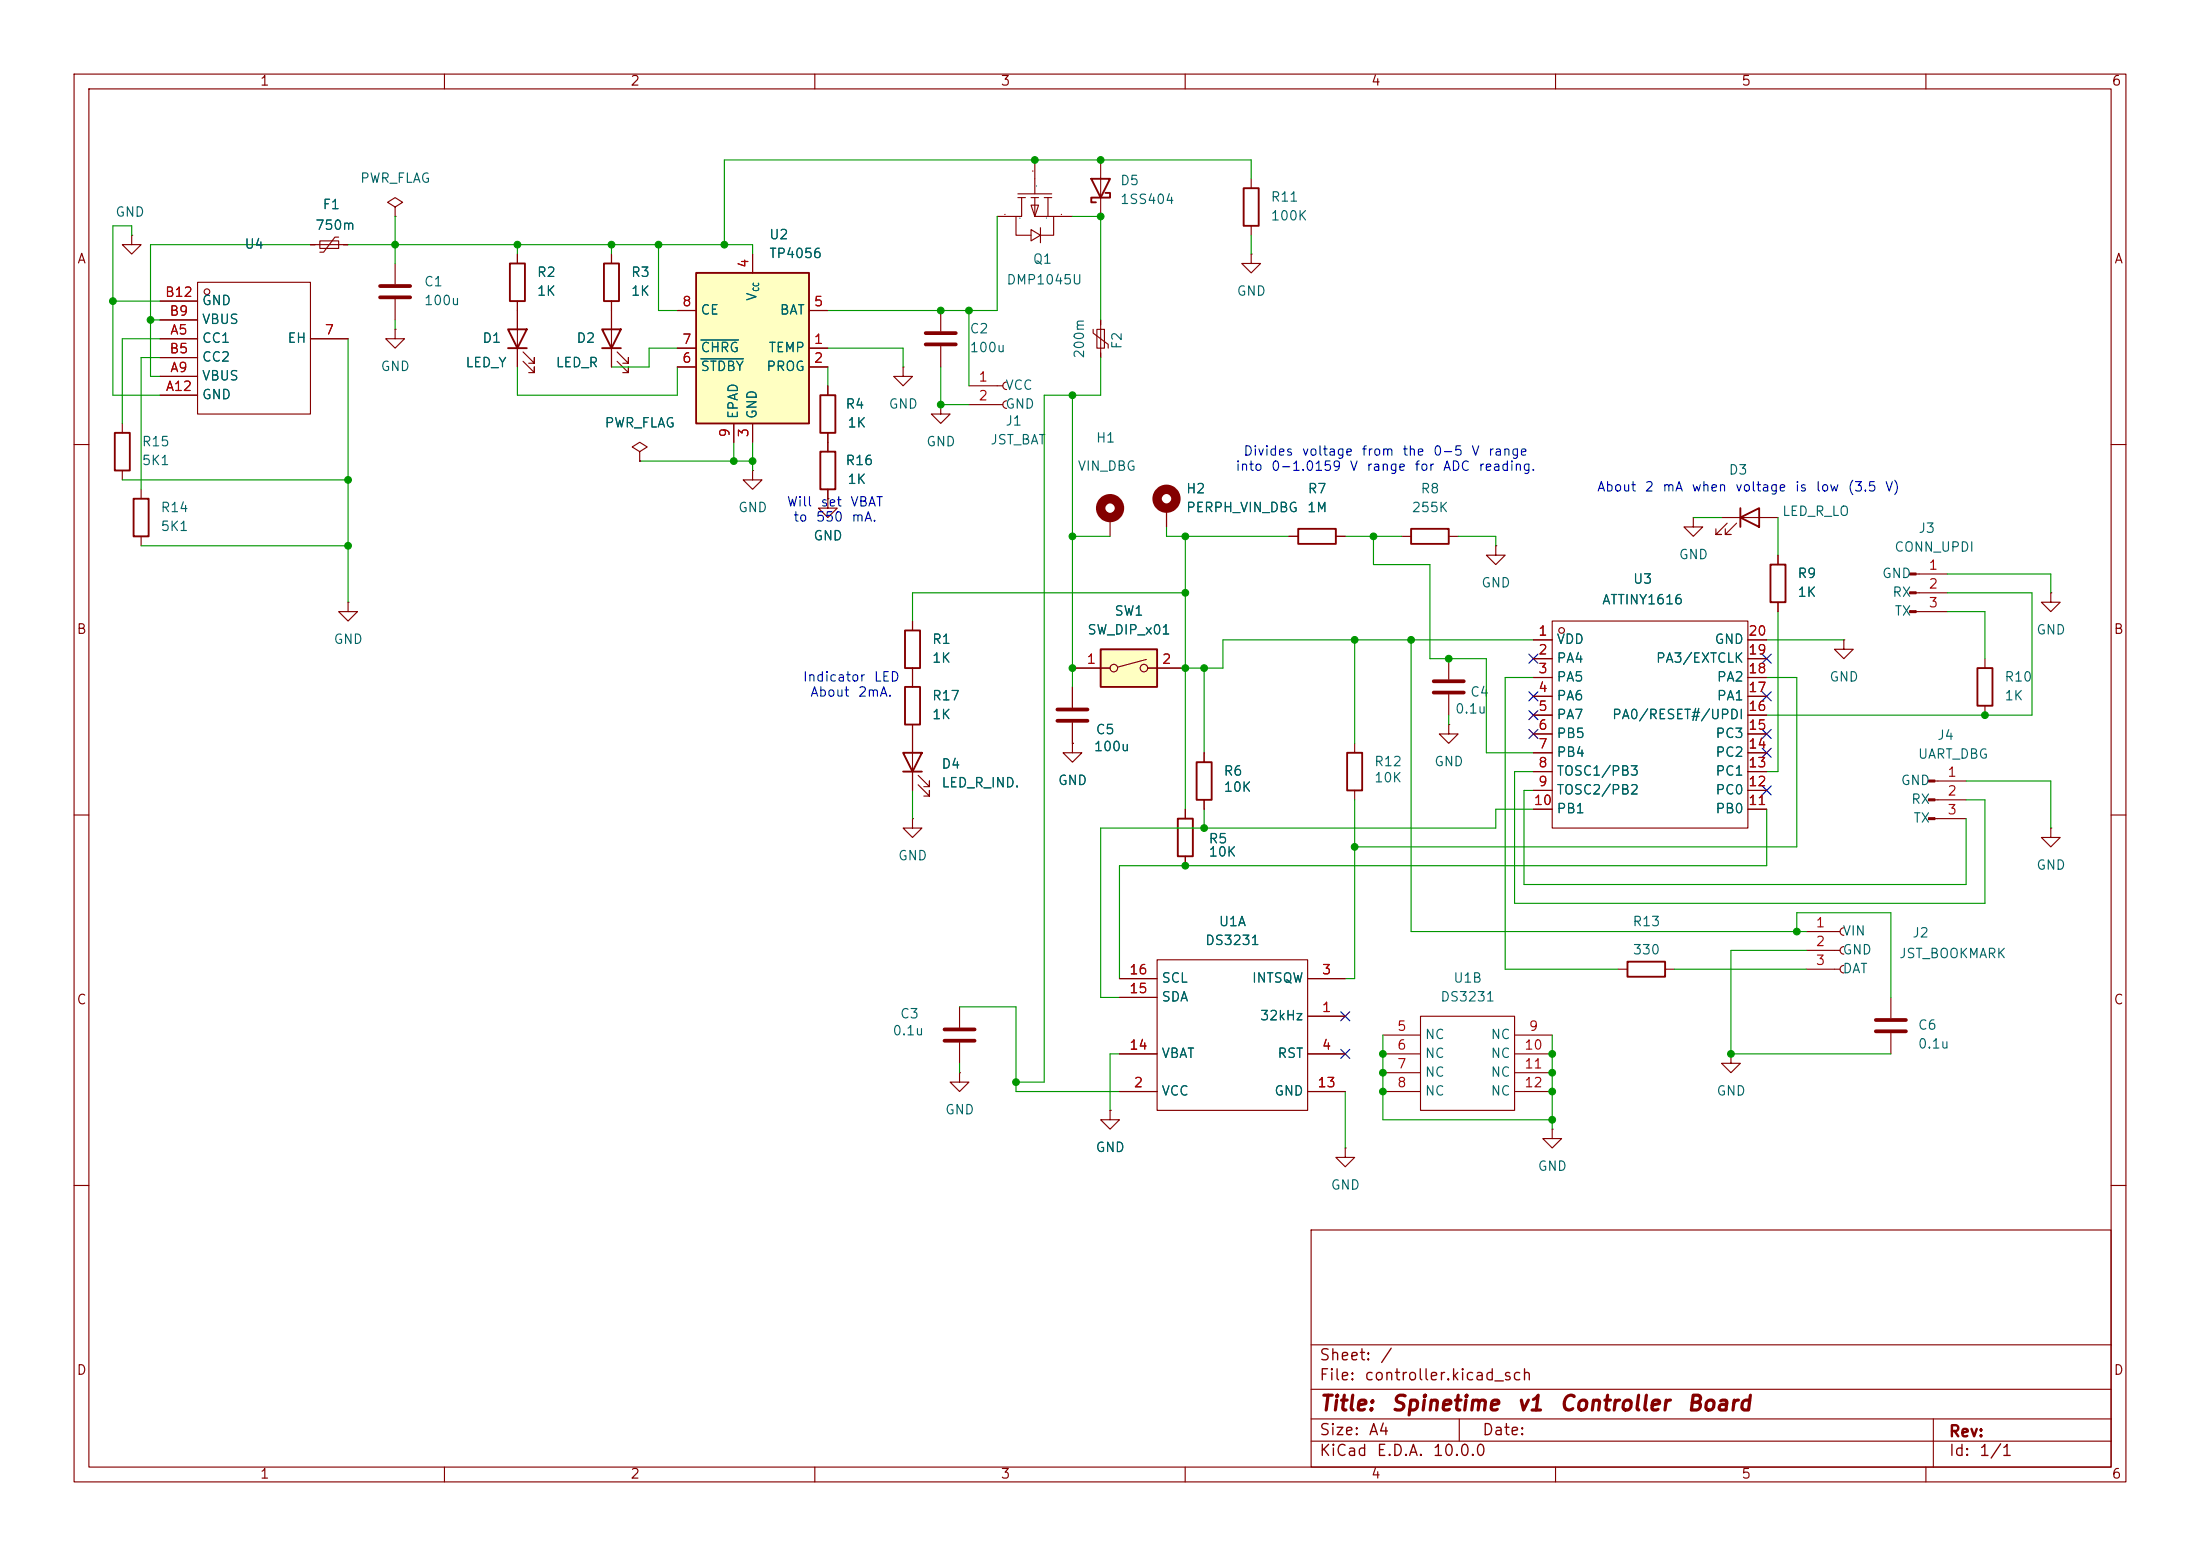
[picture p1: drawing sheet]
<svg xmlns="http://www.w3.org/2000/svg" width="297mm" height="210mm" viewBox="0 0 297 210" stroke-linecap="round" stroke-linejoin="round" font-family="sans-serif">
<g fill="none" stroke="#840000" stroke-width=".15">
<path d="M10 10h277v190h-277zM12 12h273v186h-273zM60 10v2M110 10v2M160 10v2M210 10v2M260 10v2M127 54.6v1.3h1.3l-1.3 1.3-1.3-1.3h1.3M127 54.6h.1M10 60h2M285 60h2M10 110h2"/>
<path d="M285 110h2M10 160h2M177 166h108v32h-108zM285 160h2M60 198v2M110 198v2M160 198v2M177 194.5h108M177 191.5h108M177 187.5h108M177 181.5h108M197 191.5v3"/>
<path d="M210 198v2M260 198v2M261 191.5v6.5"/>
</g>
<path d="M94 36.8h15.2v20.4h-15.2z" fill="#ffffc2"/>
<path d="M94 36.8h15.2v20.4h-15.2z" fill="none" stroke="#840000" stroke-width=".25"/>
<path d="M101.6 34.3v2.5M91.4 47h2.6M91.4 49.5h2.6M91.4 41.9h2.6M99.1 57.2v2.5M101.6 57.2v2.5M109.2 47h2.6M109.2 49.5h2.6M109.2 41.9h2.6M157.5 68.6v2.5M149.9 149.9v1.2h1.2l-1.2 1.3-1.3-1.3h1.3M149.9 149.9h.1" fill="none" stroke="#840000" stroke-width=".15"/>
<path d="M94.6 48.4h5.8M94.6 45.9h5.1" fill="none" stroke="#006464" stroke-width=".15"/>
<circle cx="157.5" cy="67.3" r="1.27" fill="none" stroke="#840000" stroke-width="1.3"/>
<path d="M148.6 87.6h7.6v5.1h-7.6z" fill="#ffffc2"/>
<g fill="none" stroke="#840000" stroke-width=".15">
<path d="M17.8 31.8v1.2h1.2l-1.2 1.3-1.3-1.3h1.3M17.8 31.8h.1M26.7 38.1h15.2v17.8h-15.2zM41.9 33h5.1M43.2 32.5h2.5v1h-2.5zM45.7 32h-.5l-1.5 2h-.5M53.3 27.9l1.1-.6-1.1-.6-1 .6 1 .6v1.3M53.3 29.2h.1M53.3 35.6v2.8M69.8 34.3v1.3M82.5 34.3v1.3M101.6 34.3v2.5"/>
<path d="M134.6 29.2h2.6M137.4 26.2h4.6M137.4 26.7h1M137.9 26.7v2.5h-.7v2.6h2M139.2 27.7h1l-.5 1.5zM139.2 31l1.3 .8-1.3 .7zM139.2 26.7h1M139.7 26.7v2.5h2.5v2.6h-1.7M139.7 21.6v4.6M140.5 30.7v2.1M141 26.7h1M141.5 26.7v2.5"/>
<path d="M142.2 29.2h2.6M148.6 21.6v7.6M168.9 34.3v1.3h1.3l-1.3 1.2-1.3-1.2h1.3M168.9 34.3h.1M168.9 24.1v1.3M168.9 30.5v1.3M16.5 57.2v1.2M21.6 45.7h5.1M21.6 50.8h5.1M21.6 53.3h5.1M21.6 48.3h5.1M21.6 43.2h5.1"/>
<path d="M21.6 40.6h5.1M41.9 45.7h5.1M53.3 44.5v1.2h1.3l-1.3 1.3-1.2-1.3h1.2M53.3 44.5h.1M53.3 40.4v2.8M69.8 40.6v8.9M70.6 48.8l1.5 1.5v-.8v.8h-.7M70.6 47.5l1.5 1.5v-.7v.7h-.7M82.5 40.6v8.9M83.3 48.8l1.5 1.5v-.8v.8h-.7M83.3 47.5l1.5 1.5v-.7v.7h-.7M91.4 47h2.6"/>
<path d="M91.4 49.5h2.6M91.4 41.9h2.6M99.1 57.2v2.5M101.6 57.2v2.5M109.2 47h2.6M109.2 49.5h2.6M109.2 41.9h2.6M111.8 52.1v1.2M111.8 58.4v2.6M121.9 49.5v1.3h1.3l-1.3 1.3-1.3-1.3h1.3M121.9 49.5h.1M127 41.9v2.8"/>
<path d="M127 46.7v2.8M130.8 52.1h4.6M130.8 54.6h4.6M135.9 51.6a.51 .51 0 0 0-.5 .5 .51 .51 0 0 0 .5 .5M135.9 54.1a.51 .51 0 0 0-.5 .5 .51 .51 0 0 0 .5 .5M147.6 44.5v.5l2 1.5v.5M148.1 44.5h1v2.5h-1zM148.6 43.2v5.1M16.5 63.5v1.3M19 66v1.3M19 72.4v1.3M86.4 61l1-.7-1-.6-1.1 .6 1.1 .7v1.2"/>
<path d="M86.4 62.2h.1M101.6 63.5v1.3h1.3l-1.3 1.2-1.3-1.2h1.3M101.6 63.5h.1M111.8 67.3v1.3h1.2l-1.2 1.3-1.3-1.3h1.3M111.8 67.3h.1M111.8 66v1.3M149.9 69.9v2.5M157.5 68.6v2.5M174 72.4h1.3M180.3 72.4h1.3M189.2 72.4h1.3M195.6 72.4h1.2"/>
<path d="M201.9 73.7v1.2h1.3l-1.3 1.3-1.2-1.3h1.2M201.9 73.7h.1M228.6 69.9v1.2h1.3l-1.3 1.3-1.3-1.3h1.3M228.6 69.9h.1M232.4 69.9h7.6M233.2 70.6l-1.6 1.5h.8h-.8v-.7M234.4 70.6l-1.5 1.5h.8h-.8v-.7M240 74.9v1.3M258.7 77.5h4.2M47 81.3v1.3h1.3l-1.3 1.2-1.3-1.2h1.3M47 81.3h.1M123.2 83.8v1.3"/>
<path d="M123.2 90.2v2.5M123.2 97.8v8.9M144.8 90.2h5.1M144.8 92.7v2.8M144.8 97.5v2.8M154.8 89l-3.9 1M154.9 90.2h5.1M195.6 97.8v1.3h1.2l-1.2 1.2-1.3-1.2h1.3M195.6 97.8h.1M195.6 88.9v2.8M195.6 93.7v2.8M207 86.4h2.5"/>
<path d="M207 88.9h2.5M207 91.4h2.5M207 94h2.5M207 96.5h2.5M207 99.1h2.5M209.5 83.8h26.5v28h-26.5zM236 86.4h2.5M236 88.9h2.5M236 91.4h2.5M236 94h2.5M236 96.5h2.5M236 99.1h2.5"/>
<path d="M240 81.3v1.3M248.9 86.4v1.2h1.3l-1.3 1.3-1.3-1.3h1.3M248.9 86.4h.1M258.7 80h4.2M258.7 82.6h4.2M268 88.9v1.3M268 95.3v1.2M276.9 80v1.3h1.2l-1.2 1.3-1.3-1.3h1.3M276.9 80h.1M123.2 110.5v1.3h1.3l-1.3 1.2-1.3-1.2h1.3M123.2 110.5h.1M124 105.9l1.5 1.5v-.7v.7h-.8"/>
<path d="M124 104.6l1.5 1.6v-.8v.8h-.8M144.8 100.3v1.3h1.2l-1.2 1.3-1.3-1.3h1.3M144.8 100.3h.1M160 109.2v1.3M160 115.6v1.2M162.6 101.6v1.3M162.6 108v1.2M182.9 100.3v1.3M182.9 106.7v1.3M207 101.6h2.5M207 104.1h2.5M207 106.7h2.5"/>
<path d="M207 109.2h2.5M236 101.6h2.5M236 104.1h2.5M236 106.7h2.5M236 109.2h2.5M261.2 105.4h4.2M261.2 108h4.2M261.2 110.5h4.2M276.9 111.8v1.2h1.2l-1.2 1.3-1.3-1.3h1.3M276.9 111.8h.1M129.5 135.9v2.8M151.1 132.1h5.1"/>
<path d="M151.1 134.6h5.1M156.2 129.5h20.3v20.4h-20.3zM176.5 137.2h5.1M176.5 132.1h5.1M186.7 139.7h5.1M191.8 137.2h12.7v12.7h-12.7zM204.5 139.7h5M218.4 130.8h1.3M224.8 130.8h1.3M243.8 125.7h4.6M243.8 128.3h4.6M243.8 130.8h4.6"/>
<path d="M248.9 125.2a.51 .51 0 0 0-.5 .5 .51 .51 0 0 0 .5 .5M248.9 127.8a.51 .51 0 0 0-.5 .5 .51 .51 0 0 0 .5 .5M248.9 130.3a.51 .51 0 0 0-.5 .5 .51 .51 0 0 0 .5 .5M255.3 134.6v2.8M255.3 139.4v2.8M129.5 144.8v1.3h1.3l-1.3 1.2-1.2-1.2h1.2M129.5 144.8h.1M129.5 140.7v2.8M149.9 149.9h.1M151.1 142.2h5.1M151.1 147.3h5.1M176.5 142.2h5.1"/>
<path d="M176.5 147.3h5.1M181.6 154.9v1.3h1.3l-1.3 1.3-1.3-1.3h1.3M181.6 154.9h.1M186.7 142.2h5.1M186.7 144.8h5.1M186.7 147.3h5.1M204.5 142.2h5M204.5 144.8h5M204.5 147.3h5M209.5 152.4v1.3h1.3l-1.3 1.2-1.2-1.2h1.2M209.5 152.4h.1M233.7 142.2v1.3h1.2l-1.2 1.3-1.3-1.3h1.3"/>
<path d="M233.7 142.2h.1"/>
<circle cx="27.9" cy="39.4" r=".38"/>
<circle cx="150.4" cy="90.2" r=".51"/>
<circle cx="154.4" cy="90.2" r=".51"/>
<circle cx="210.8" cy="85.1" r=".38"/>
</g>
<g fill="none" stroke="#840000" stroke-width=".25">
<path d="M68.8 35.6h2.1v5h-2.1zM81.5 35.6h2.1v5h-2.1zM147.3 24.1h2.6l-1.3 2.6zM149.2 26h.7v.7h-2.6v.6h.7M167.9 25.4h2v5.1h-2zM15.5 58.4h2v5.1h-2zM68.6 44.5h2.5l-1.3 2.5zM68.6 47h2.5M81.3 44.5h2.5l-1.3 2.5zM81.3 47h2.5M110.7 53.3h2.1v5.1h-2.1zM18 67.3h2.1v5.1h-2.1z"/>
<path d="M110.7 61h2.1v5h-2.1zM175.3 71.4h5v2h-5zM190.5 71.4h5.1v2h-5.1zM234.9 69.9l2.6-1.3v2.5zM234.9 68.6v2.5M239 76.2h2v5.1h-2zM122.2 85.1h2v5.1h-2zM122.2 92.7h2v5.1h-2zM148.6 87.6h7.6v5.1h-7.6zM267 90.2h2v5.1h-2zM121.9 101.6h2.6l-1.3 2.5zM121.9 104.1h2.6"/>
<path d="M159 110.5h2v5.1h-2zM161.5 102.9h2.1v5.1h-2.1zM181.9 101.6h2v5.1h-2zM219.7 129.8h5.1v2h-5.1z"/>
</g>
<circle cx="149.9" cy="68.6" r="1.27" fill="none" stroke="#840000" stroke-width="1.3"/>
<path d="M51.3 38.6h4.1M51.3 40.1h4.1M125 45h4M125 46.5h4M142.7 95.8h4.1M142.7 97.3h4.1M193.5 91.9h4.1M193.5 93.5h4.1M127.5 138.9h4.1M253.2 137.7h4.1M253.2 139.2h4.1M127.5 140.5h4.1" fill="none" stroke="#840000" stroke-width=".51"/>
<g fill="#840000" stroke="#840000" stroke-width=".15">
<path d="M260.3 105.3h.9v.2h-.9z"/>
<path d="M260.3 107.8h.9v.3h-.9z"/>
<path d="M260.3 110.4h.9v.2h-.9z"/>
<path d="M257.8 77.3h.9v.3h-.9z"/>
<path d="M257.8 79.9h.9v.2h-.9z"/>
<path d="M257.8 82.4h.9v.3h-.9z"/>
</g>
<g fill="none" stroke="#009600" stroke-width=".15">
<path d="M17.8 31.8v-1.3h-2.6v22.8h6.4M41.9 33h-21.6v17.8h1.3M47 33h54.6v1.3M53.3 29.2v6.4M69.8 33v1.3M82.5 33v1.3M88.9 33v8.9h2.5M134.6 29.2v12.7h-22.8M144.8 29.2h3.8v14M168.9 24.1v-2.5h-71.1v11.4M168.9 31.8v2.5M15.2 40.6h6.4"/>
<path d="M20.3 43.2h1.3M21.6 48.3h-2.6v17.7M21.6 45.7h-5.1v11.5M47 45.7v35.6M53.3 43.2v1.3M69.8 49.5v3.8h21.6v-3.8M91.4 47h-3.8v2.5h-5.1M99.1 59.7v2.5M101.6 59.7v3.8M111.8 49.5v2.6M111.8 47h10.1v2.5M127 49.5v5.1h3.8"/>
<path d="M130.8 41.9v10.2M144.8 53.3v39.4M148.6 48.3v5h-7.6v92.8h-3.8M16.5 64.8h30.5M19 73.7h28M86.4 62.2h15.2M144.8 72.4h5.1M157.5 71.1v1.3h16.5M160 72.4v36.8M181.6 72.4h7.6M185.4 72.4v3.8h7.6v12.7h7.7v12.7h6.3M196.8 72.4h5.1v1.3"/>
<path d="M228.6 69.9h3.8M240 69.9v5M262.9 77.5h14v2.5M160 80h-36.8v3.8M162.6 90.2v11.4M182.9 86.4v13.9M190.5 86.4v39.3h53.3M195.6 96.5v1.3M207 91.4h-3.8v39.4h15.2M207 86.4h-41.9v3.8h-5.1M238.5 91.4h4.1v22.9h-59.7M238.5 86.4h10.4"/>
<path d="M240 82.6v21.5h-1.5M262.9 80h11.4v16.5h-35.8M262.9 82.6h5.1v6.3M123.2 106.7v3.8M162.6 109.2v2.6M182.9 108v24.1h-1.3M207 104.1h-2.5v17.8h63.5v-13.9h-2.6M207 109.2h-5.1v2.6h-53.3v22.8h2.5M207 106.7h-1.3v12.7h59.7v-8.9M238.5 109.2v7.6h-87.4v15.3M265.4 105.4h11.5v6.4M129.5 135.9h7.7v11.4h13.9"/>
<path d="M186.7 139.7v11.4h22.8M209.5 139.7v12.7M226.1 130.8h17.7M242.6 125.7v-2.5h12.7v11.4M243.8 128.3h-10.1v13.9h21.6M129.5 143.5v1.3M151.1 142.2h-1.2v7.7M181.6 147.3v7.6"/>
</g>
<g fill="none" stroke="#000084" stroke-width=".15">
<path d="M206.4 98.5l1.2 1.2M206.4 88.3l1.2 1.2M206.4 95.9l1.2 1.2M206.4 93.4l1.2 1.2M207.6 98.5l-1.2 1.2M207.6 88.3l-1.2 1.2M207.6 95.9l-1.2 1.2M207.6 93.4l-1.2 1.2M237.9 93.4l1.2 1.2M237.9 88.3l1.2 1.2M237.9 98.5l1.2 1.2M239.1 93.4l-1.2 1.2"/>
<path d="M239.1 88.3l-1.2 1.2M239.1 98.5l-1.2 1.2M237.9 106.1l1.2 1.2M237.9 101l1.2 1.2M239.1 106.1l-1.2 1.2M239.1 101l-1.2 1.2M181 136.6l1.2 1.2M182.2 136.6l-1.2 1.2M181 141.6l1.2 1.2M182.2 141.6l-1.2 1.2"/>
</g>
<path d="M94.6 48.4h5.8M94.6 45.9h5.1" fill="none" stroke="#006464" stroke-width=".15"/>
<g fill="#009600" stroke="#009600" stroke-width=".14">
<circle cx="139.7" cy="21.6" r=".46"/>
<circle cx="127" cy="41.9" r=".46"/>
<circle cx="130.8" cy="41.9" r=".46"/>
<circle cx="144.8" cy="53.3" r=".46"/>
<circle cx="97.8" cy="33" r=".46"/>
<circle cx="148.6" cy="29.2" r=".46"/>
<circle cx="148.6" cy="21.6" r=".46"/>
<circle cx="47" cy="64.8" r=".46"/>
<circle cx="47" cy="73.7" r=".46"/>
<circle cx="20.3" cy="43.2" r=".46"/>
<circle cx="15.2" cy="40.6" r=".46"/>
<circle cx="144.8" cy="72.4" r=".46"/>
<circle cx="160" cy="72.4" r=".46"/>
<circle cx="127" cy="54.6" r=".46"/>
<circle cx="99.1" cy="62.2" r=".46"/>
<circle cx="144.8" cy="90.2" r=".46"/>
<circle cx="160" cy="80" r=".46"/>
<circle cx="101.6" cy="62.2" r=".46"/>
<circle cx="69.8" cy="33" r=".46"/>
<circle cx="82.5" cy="33" r=".46"/>
<circle cx="88.9" cy="33" r=".46"/>
<circle cx="53.3" cy="33" r=".46"/>
<circle cx="182.9" cy="86.4" r=".46"/>
<circle cx="185.4" cy="72.4" r=".46"/>
<circle cx="195.6" cy="88.9" r=".46"/>
<circle cx="190.5" cy="86.4" r=".46"/>
<circle cx="160" cy="90.2" r=".46"/>
<circle cx="162.6" cy="90.2" r=".46"/>
<circle cx="209.5" cy="144.8" r=".46"/>
<circle cx="209.5" cy="142.2" r=".46"/>
<circle cx="209.5" cy="147.3" r=".46"/>
<circle cx="233.7" cy="142.2" r=".46"/>
<circle cx="242.6" cy="125.7" r=".46"/>
<circle cx="209.5" cy="151.1" r=".46"/>
<circle cx="186.7" cy="142.2" r=".46"/>
<circle cx="162.6" cy="111.8" r=".46"/>
<circle cx="160" cy="116.8" r=".46"/>
<circle cx="182.9" cy="114.3" r=".46"/>
<circle cx="186.7" cy="144.8" r=".46"/>
<circle cx="186.7" cy="147.3" r=".46"/>
<circle cx="137.2" cy="146.1" r=".46"/>
<circle cx="268" cy="96.5" r=".46"/>
</g>
<g font-size="2" fill="#840000">
<text x="178" y="190.9">Title:</text>
<text x="187.7" y="190.9">Spinetime</text>
<text x="204.6" y="190.9">v1</text>
<text x="210.4" y="190.9">Controller</text>
<text x="227.6" y="190.9">Board</text>
</g>
<g font-size="1.5" fill="#840000">
<text x="178" y="184">Sheet:</text>
<text x="186.2" y="184">/</text>
<text x="178" y="186.7">File:</text>
<text x="184.1" y="186.7">controller.kicad_sch</text>
<text x="178" y="196.9">KiCad</text>
<text x="178" y="194.1">Size:</text>
<text x="184.7" y="194.1">A4</text>
<text x="185.7" y="196.9">E.D.A.</text>
<text x="193.3" y="196.9">10.0.0</text>
<text x="200" y="194.1">Date:</text>
<text x="263" y="194.3">Rev:</text>
<text x="263" y="196.9">Id:</text>
<text x="267.1" y="196.9">1/1</text>
</g>
<g font-size="1.3" fill="#840000">
<text x="35" y="11.9">1</text>
<text x="85" y="11.9">2</text>
<text x="135" y="11.9">3</text>
<text x="185" y="11.9">4</text>
<text x="235" y="11.9">5</text>
<text x="285" y="11.9">6</text>
<text x="10.3" y="35.9">A</text>
<text x="285.3" y="35.9">A</text>
<text x="10.3" y="85.9">B</text>
<text x="285.3" y="85.9">B</text>
<text x="10.3" y="135.9">C</text>
<text x="285.3" y="135.9">C</text>
<text x="10.3" y="185.9">D</text>
<text x="285.3" y="185.9">D</text>
<text x="35" y="199.9">1</text>
<text x="85" y="199.9">2</text>
<text x="135" y="199.9">3</text>
<text x="185" y="199.9">4</text>
<text x="235" y="199.9">5</text>
<text x="285" y="199.9">6</text>
</g>
<g font-size="1.3" fill="#006464">
<text x="15.5" y="29.6">GND</text>
<text x="43.5" y="28.5">F1</text>
<text x="48.5" y="25">PWR_FLAG</text>
<text x="151.1" y="25.3">D5</text>
<text x="151.1" y="27.9">1SS404</text>
<text x="171.5" y="27.5">R11</text>
<text x="32.9" y="33.9">U4</text>
<text x="42.5" y="31.3">750m</text>
<text x="103.8" y="32.6">U2</text>
<text x="103.8" y="35.2">TP4056</text>
<text x="139.3" y="35.9">Q1</text>
<text x="171.5" y="30.1">100K</text>
<text x="27.2" y="41.5">GND</text>
<text x="57.2" y="39">C1</text>
<text x="57.2" y="41.5">100u</text>
<text x="72.4" y="37.7">R2</text>
<text x="72.4" y="40.2">1K</text>
<text x="85.1" y="37.7">R3</text>
<text x="85.1" y="40.2">1K</text>
<text x="102.5" y="40.7" transform="rotate(-90 102.5 40.7)">V</text>
<text x="135.8" y="38.7">DMP1045U</text>
<text x="166.9" y="40.2">GND</text>
<text x="27.2" y="46.6">CC1</text>
<text x="27.2" y="44">VBUS</text>
<text x="38.7" y="46.6">EH</text>
<text x="65" y="46.6">D1</text>
<text x="77.7" y="46.6">D2</text>
<text x="94.5" y="47.9">CHRG</text>
<text x="94.5" y="42.8">CE</text>
<text x="103.7" y="47.9">TEMP</text>
<text x="105.2" y="42.8">BAT</text>
<text x="130.8" y="45.3">C2</text>
<text x="130.8" y="47.9">100u</text>
<text x="151.7" y="47.2" transform="rotate(-90 151.7 47.2)">F2</text>
<text x="27.2" y="51.7">VBUS</text>
<text x="27.2" y="49.1">CC2</text>
<text x="51.3" y="50.4">GND</text>
<text x="62.7" y="49.9">LED_Y</text>
<text x="74.9" y="49.9">LED_R</text>
<text x="94.5" y="50.4">STDBY</text>
<text x="103.4" y="50.4">PROG</text>
<text x="135.6" y="52.9">VCC</text>
<text x="146.7" y="48.5" transform="rotate(-90 146.7 48.5)">200m</text>
<text x="27.2" y="54.2">GND</text>
<text x="81.5" y="58">PWR_FLAG</text>
<text x="99.9" y="56.6" transform="rotate(-90 99.9 56.6)">EPAD</text>
<text x="102.5" y="56.6" transform="rotate(-90 102.5 56.6)">GND</text>
<text x="114.1" y="55.5">R4</text>
<text x="114.3" y="58">1K</text>
<text x="119.9" y="55.5">GND</text>
<text x="135.6" y="55.5">GND</text>
<text x="135.6" y="57.8">J1</text>
<text x="19.1" y="60.6">R15</text>
<text x="19.1" y="63.1">5K1</text>
<text x="114.1" y="63.1">R16</text>
<text x="114.3" y="65.6">1K</text>
<text x="125" y="60.6">GND</text>
<text x="133.6" y="60.3">JST_BAT</text>
<text x="145.4" y="63.9">VIN_DBG</text>
<text x="147.9" y="60">H1</text>
<text x="233.3" y="64.4">D3</text>
<text x="21.6" y="69.4">R14</text>
<text x="21.6" y="72">5K1</text>
<text x="99.6" y="69.4">GND</text>
<text x="160" y="66.9">H2</text>
<text x="160" y="69.4">PERPH_VIN_DBG</text>
<text x="176.4" y="69.4">1M</text>
<text x="176.5" y="66.9">R7</text>
<text x="190.5" y="69.4">255K</text>
<text x="191.7" y="66.9">R8</text>
<text x="240.5" y="70">LED_R_LO</text>
<text x="109.7" y="73.3">GND</text>
<text x="226.6" y="75.8">GND</text>
<text x="255.7" y="74.8">CONN_UPDI</text>
<text x="258.9" y="72.2">J3</text>
<text x="150.4" y="83.4">SW1</text>
<text x="199.9" y="79.6">GND</text>
<text x="216.2" y="81.9">ATTINY1616</text>
<text x="220.4" y="79.1">U3</text>
<text x="242.6" y="78.3">R9</text>
<text x="242.6" y="80.9">1K</text>
<text x="254" y="78.3">GND</text>
<text x="255.4" y="80.9">RX</text>
<text x="255.7" y="83.4">TX</text>
<text x="45" y="87.2">GND</text>
<text x="125.7" y="87.2">R1</text>
<text x="125.7" y="89.8">1K</text>
<text x="146.7" y="86">SW_DIP_x01</text>
<text x="210.1" y="87.2">VDD</text>
<text x="210.1" y="89.8">PA4</text>
<text x="223.5" y="89.8">PA3/EXTCLK</text>
<text x="231.4" y="87.2">GND</text>
<text x="274.8" y="86">GND</text>
<text x="125.7" y="94.8">R17</text>
<text x="198.4" y="94.3">C4</text>
<text x="210.1" y="92.3">PA5</text>
<text x="210.1" y="94.8">PA6</text>
<text x="231.7" y="94.8">PA1</text>
<text x="231.7" y="92.3">PA2</text>
<text x="246.9" y="92.3">GND</text>
<text x="270.5" y="94.8">1K</text>
<text x="270.5" y="92.3">R10</text>
<text x="125.7" y="97.4">1K</text>
<text x="147.6" y="101.7">100u</text>
<text x="147.8" y="99.4">C5</text>
<text x="196.4" y="96.6">0.1u</text>
<text x="210.1" y="97.4">PA7</text>
<text x="210.1" y="99.9">PB5</text>
<text x="217.5" y="97.4">PA0/RESET#/UPDI</text>
<text x="231.5" y="99.9">PC3</text>
<text x="261.4" y="100.2">J4</text>
<text x="127" y="104.1">D4</text>
<text x="127" y="106.6">LED_R_IND.</text>
<text x="142.7" y="106.3">GND</text>
<text x="165.1" y="105">R6</text>
<text x="165.1" y="107.2">10K</text>
<text x="185.4" y="103.7">R12</text>
<text x="185.4" y="105.9">10K</text>
<text x="193.5" y="103.7">GND</text>
<text x="210.1" y="102.5">PB4</text>
<text x="210.1" y="105">TOSC1/PB3</text>
<text x="210.1" y="107.5">TOSC2/PB2</text>
<text x="231.5" y="107.5">PC0</text>
<text x="231.5" y="105">PC1</text>
<text x="231.5" y="102.5">PC2</text>
<text x="256.5" y="106.3">GND</text>
<text x="258.8" y="102.7">UART_DBG</text>
<text x="210.1" y="110.1">PB1</text>
<text x="231.5" y="110.1">PB0</text>
<text x="257.9" y="108.8">RX</text>
<text x="258.2" y="111.4">TX</text>
<text x="121.2" y="116.4">GND</text>
<text x="163.1" y="114.1">R5</text>
<text x="163.1" y="115.9">10K</text>
<text x="274.8" y="117.7">GND</text>
<text x="164.5" y="125.3">U1A</text>
<text x="220.3" y="125.3">R13</text>
<text x="162.6" y="127.9">DS3231</text>
<text x="220.3" y="129.1">330</text>
<text x="248.7" y="126.6">VIN</text>
<text x="248.7" y="129.1">GND</text>
<text x="248.7" y="131.7">DAT</text>
<text x="256.3" y="129.6">JST_BOOKMARK</text>
<text x="258.1" y="126.8">J2</text>
<text x="121.4" y="137.8">C3</text>
<text x="156.7" y="135.5">SDA</text>
<text x="156.7" y="132.9">SCL</text>
<text x="168.9" y="132.9">INTSQW</text>
<text x="194.4" y="135.5">DS3231</text>
<text x="196.1" y="132.9">U1B</text>
<text x="120.4" y="140.1">0.1u</text>
<text x="156.7" y="143.1">VBAT</text>
<text x="170" y="138">32kHz</text>
<text x="172.4" y="143.1">RST</text>
<text x="192.3" y="140.6">NC</text>
<text x="192.3" y="143.1">NC</text>
<text x="201.2" y="140.6">NC</text>
<text x="201.2" y="143.1">NC</text>
<text x="258.8" y="139.3">C6</text>
<text x="258.8" y="141.8">0.1u</text>
<text x="156.7" y="148.2">VCC</text>
<text x="171.9" y="148.2">GND</text>
<text x="192.3" y="145.6">NC</text>
<text x="192.3" y="148.2">NC</text>
<text x="201.2" y="145.6">NC</text>
<text x="201.2" y="148.2">NC</text>
<text x="231.6" y="148.2">GND</text>
<text x="127.5" y="150.7">GND</text>
<text x="147.8" y="155.8">GND</text>
<text x="179.6" y="160.9">GND</text>
<text x="207.5" y="158.3">GND</text>
</g>
<g font-size="1.3" fill="#a90000">
<text x="22.2" y="40.4">B12</text>
<text x="92" y="41.7">8</text>
<text x="101.3" y="36.3" transform="rotate(-90 101.3 36.3)">4</text>
<text x="109.8" y="41.7">5</text>
<text x="22.8" y="42.9">B9</text>
<text x="22.9" y="45.5">A5</text>
<text x="43.7" y="45.5">7</text>
<text x="92" y="46.7">7</text>
<text x="109.8" y="46.7">1</text>
<text x="22.3" y="53.1">A12</text>
<text x="22.8" y="48">B5</text>
<text x="22.9" y="50.5">A9</text>
<text x="92" y="49.3">6</text>
<text x="109.8" y="49.3">2</text>
<text x="132" y="51.8">1</text>
<text x="98.8" y="59.1" transform="rotate(-90 98.8 59.1)">9</text>
<text x="101.3" y="59.1" transform="rotate(-90 101.3 59.1)">3</text>
<text x="132" y="54.4">2</text>
<text x="260.3" y="77.2">1</text>
<text x="260.3" y="79.8">2</text>
<text x="260.3" y="82.3">3</text>
<text x="146.6" y="89.9">1</text>
<text x="156.8" y="89.9">2</text>
<text x="207.6" y="86.1">1</text>
<text x="207.6" y="88.6">2</text>
<text x="235.9" y="88.6">19</text>
<text x="235.9" y="86.1">20</text>
<text x="207.6" y="91.2">3</text>
<text x="207.6" y="93.7">4</text>
<text x="235.9" y="93.7">17</text>
<text x="235.9" y="91.2">18</text>
<text x="207.6" y="96.3">5</text>
<text x="207.6" y="98.8">6</text>
<text x="207.6" y="101.3">7</text>
<text x="235.9" y="101.3">14</text>
<text x="235.9" y="98.8">15</text>
<text x="235.9" y="96.3">16</text>
<text x="207.6" y="103.9">8</text>
<text x="207.6" y="106.4">9</text>
<text x="235.9" y="106.4">12</text>
<text x="235.9" y="103.9">13</text>
<text x="262.8" y="105.2">1</text>
<text x="262.8" y="107.7">2</text>
<text x="207" y="109">10</text>
<text x="235.9" y="109">11</text>
<text x="262.8" y="110.2">3</text>
<text x="245" y="125.5">1</text>
<text x="152.4" y="131.8">16</text>
<text x="178.4" y="131.8">3</text>
<text x="245" y="128">2</text>
<text x="245" y="130.6">3</text>
<text x="152.4" y="134.4">15</text>
<text x="178.4" y="136.9">1</text>
<text x="152.4" y="142">14</text>
<text x="178.4" y="142">4</text>
<text x="188.5" y="139.4">5</text>
<text x="188.5" y="142">6</text>
<text x="205.7" y="142">10</text>
<text x="206.3" y="139.4">9</text>
<text x="153" y="147.1">2</text>
<text x="177.8" y="147.1">13</text>
<text x="188.5" y="144.5">7</text>
<text x="188.5" y="147.1">8</text>
<text x="205.7" y="144.5">11</text>
<text x="205.7" y="147.1">12</text>
</g>
<g font-size="1.3" fill="#0000c2">
<text x="166.7" y="63.9">into</text>
<text x="167.8" y="61.8">Divides</text>
<text x="171.5" y="63.9">0-1.0159</text>
<text x="175.7" y="61.8">voltage</text>
<text x="182.1" y="63.9">V</text>
<text x="183.7" y="61.8">from</text>
<text x="184.4" y="63.9">range</text>
<text x="189.2" y="61.8">the</text>
<text x="190.9" y="63.9">for</text>
<text x="193.4" y="61.8">0-5</text>
<text x="194.7" y="63.9">ADC</text>
<text x="198.5" y="61.8">V</text>
<text x="199.5" y="63.9">reading.</text>
<text x="200.8" y="61.8">range</text>
<text x="106.1" y="68.7">Will</text>
<text x="107" y="70.7">to</text>
<text x="110.1" y="70.7">550</text>
<text x="110.7" y="68.7">set</text>
<text x="114.7" y="68.7">VBAT</text>
<text x="114.9" y="70.7">mA.</text>
<text x="215.5" y="66.7">About</text>
<text x="221.9" y="66.7">2</text>
<text x="224.3" y="66.7">mA</text>
<text x="228.3" y="66.7">when</text>
<text x="234.2" y="66.7">voltage</text>
<text x="242.2" y="66.7">is</text>
<text x="245" y="66.7">low</text>
<text x="249.3" y="66.7">(3.5</text>
<text x="254.4" y="66.7">V)</text>
<text x="108.3" y="92.3">Indicator</text>
<text x="109.3" y="94.3">About</text>
<text x="115.7" y="94.3">2mA.</text>
<text x="117.9" y="92.3">LED</text>
</g>
<text font-size=".8" fill="#006464" x="102.7" y="39.4" transform="rotate(-90 102.7 39.4)">CC</text>
</svg>
